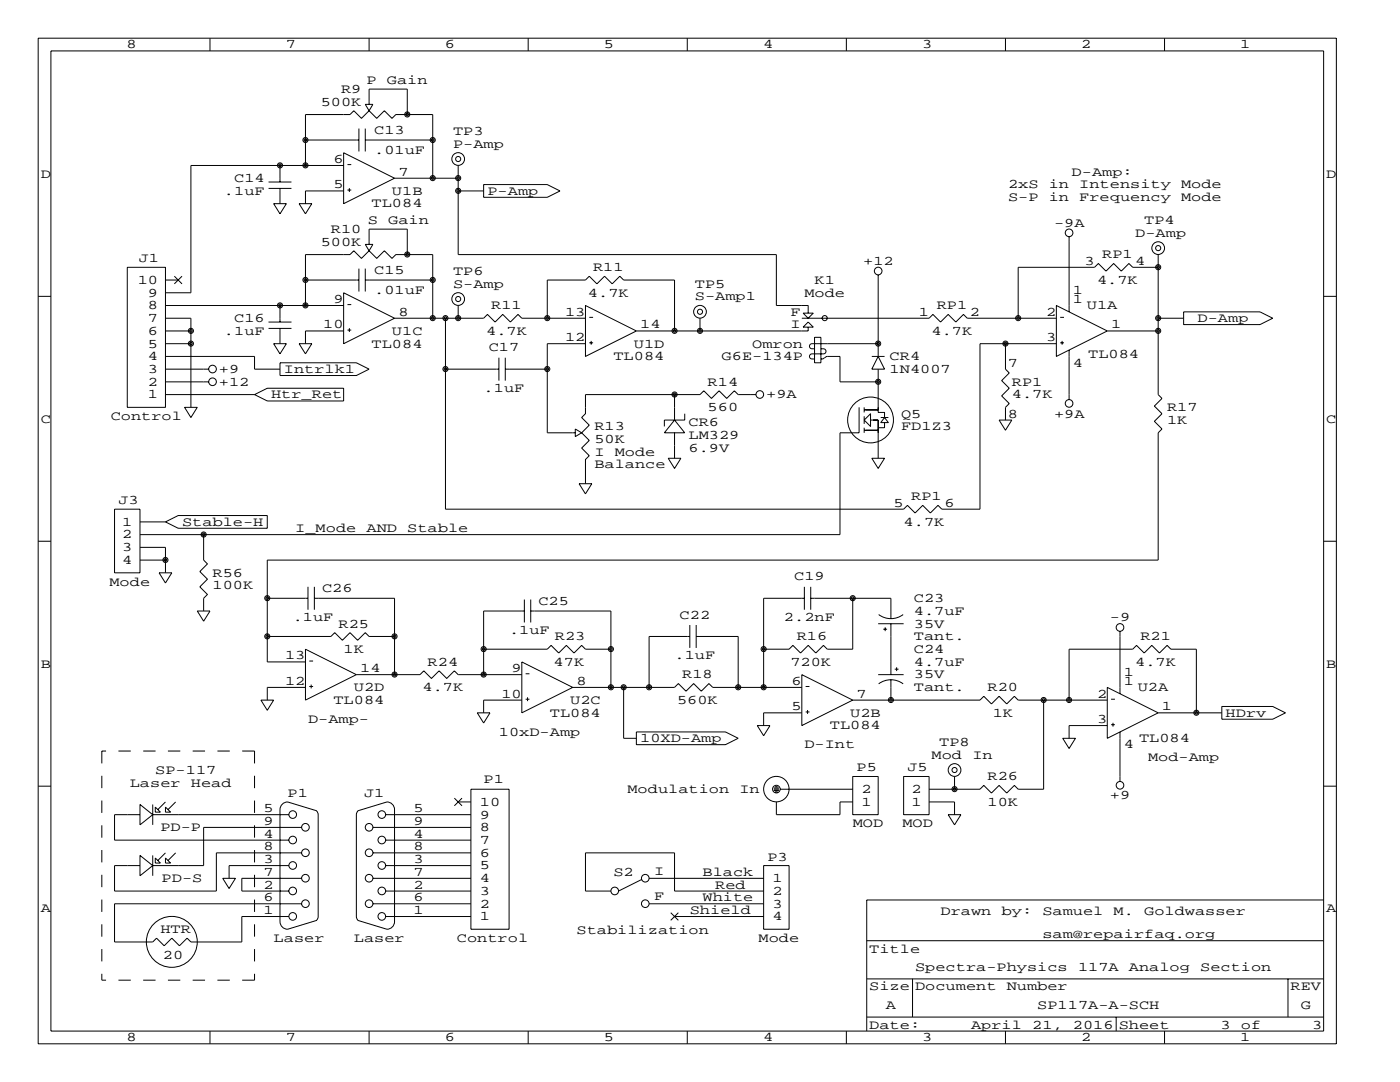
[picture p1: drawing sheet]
<svg xmlns="http://www.w3.org/2000/svg" width="279mm" height="216mm" viewBox="0 0 279 216" stroke-linecap="round" stroke-linejoin="round" font-family="sans-serif">
<g fill="none" stroke="#000" stroke-width=".2">
<path d="M7.6 7.6h259.1v200.7h-259.1zM10.2 10.2h254v195.5h-254zM41.9 7.6v2.6M73.7 7.6v2.6M105.4 7.6v2.6M137.2 7.6v2.6M168.9 7.6v2.6M200.7 7.6v2.6M232.4 7.6v2.6M53.6 36.3h4.6M53.6 37.6h4.6M55.9 33v3.3"/>
<path d="M55.9 37.6v3M61 27.9h10.6M68.6 30.5l10.1 5.1-10.1 5zM68.6 38.1h-7.6v2.5M68.6 33h-30.5v25.4h-5.1M69.3 37.9h.8M69.3 32.8h.8M69.7 37.5v.8M71.6 25.7v4.5M72.9 20.8h1.5l-.7 1.3zM72.9 27.9h13.5M72.9 25.7v4.5"/>
<path d="M73.7 20.8v-3h7.6v5.1M73.7 22.1l-1.6 1.5-1.5-1.5-.8 .8h-8.8v10.1M73.7 22.1l1.5 1.5 1.5-1.5 1.5 1.5 .8-.7h7.4v12.7M78.7 35.6h12.7M91.4 33v17.8h63.5v10.2h6.4v1.5M91.4 38.1h5.1M96.5 36.8h12.7l2.6 1.3-2.6 1.3h-12.7zM7.6 59.1h2.6M25.4 53.3h7.6v28h-7.6zM33 55.9h2.6M34.8 55.1l1.5 1.5M36.3 55.1l-1.5 1.5"/>
<path d="M54.6 40.6h2.5l-1.2 2.1zM59.7 40.6h2.5l-1.2 2.1zM61 55.9h10.6M68.6 58.4l10.1 5.1-10.1 5.1zM71.6 53.6v4.6M72.9 48.8h1.5l-.7 1.2zM72.9 53.6v4.6M72.9 55.9h13.5M73.7 48.8v-3.1h7.6v5.1M73.7 50l-1.6 1.6-1.5-1.6-.8 .8h-8.8v10.2M73.7 50l1.5 1.6 1.5-1.6 1.5 1.6 .8-.8h7.4v12.7M175.3 54.9v16.2"/>
<path d="M213.4 47.2v15M231.1 53.3h-5l-.8-.7-1.5 1.5-1.6-1.5-1.5 1.5-1.5-1.5-.8 .7h-15.2v10.2M231.1 50.8v27.9l.8 .8-1.5 1.5 1.5 1.5-1.5 1.6 1.5 1.5-.8 .8v25.4h-177.8v20.3h7.7M264.2 59.1h2.5M33 63.5h5.1v17.8M33 61h35.6M33 66h5.1M33 68.6h5.1M33 73.7h8.7M33 71.1h17.8v2.6h5.1M33 76.2h8.7M33 78.7h17.8"/>
<path d="M50.8 78.7l2.5-1.2h15.3v2.5h-15.3zM53.6 64.3h4.6M53.6 65.5h4.6M54.6 68.6h2.5l-1.2 2zM55.9 72.4h15.2l2.6 1.3-2.6 1.2h-15.2zM55.9 61v3.3M55.9 65.5v3.1M59.7 68.6h2.5l-1.2 2zM68.6 66h-7.6v2.6M69.3 65.9h.8M69.3 60.8h.8M69.7 65.5v.7"/>
<path d="M78.7 63.5h17.8l.8-.8 1.5 1.6 1.5-1.6 1.6 1.6 1.5-1.6 .7 .8h12.7M88.9 63.5v38.1h91.4l.8-.8 1.5 1.6 1.5-1.6 1.6 1.6 1.5-1.6 .8 .8h7.6v-33h15.2M88.9 73.7h10.7M91.4 61v2.5M99.6 71.4v4.5M100.8 73.7h8.4M100.8 71.4v4.5M109.2 63.5v-7.6h7.6l.8-.8 1.5 1.5 1.5-1.5 1.6 1.5 1.5-1.5 .8 .8h10.1v10.1M116.8 68.6h-7.6v17.8h5.6M116.8 61l10.2 5-10.2 5.1zM117.6 68.4h.8M117.6 63.3h.8"/>
<path d="M118 68v.8M134.6 78.7v5.1M139.7 63.5v2.5M150.9 78.7h-3.6l-.7-.7-1.6 1.5-1.5-1.5-1.5 1.5-1.5-1.5-.8 .7h-22.9v3.8l-.7 .8 1.5 1.5-1.5 1.6M160 63.5h25.4l.8-.8 1.5 1.6 1.5-1.6 1.6 1.6 1.5-1.6 .7 .8h17.8M160.3 62.5h2l-1 1zM160.3 65.3l1-1 1 1zM161.3 65.3v.7h-34.3M162.6 67.3h1.2v5.1h-1.2zM163.8 69.6h.5a.51 .51 0 0 1 .5 .5 .51 .51 0 0 1-.5 .5h-2.2a.51 .51 0 0 0-.6 .5 .51 .51 0 0 0 .6 .5h.5M164.5 71.3l-.2 .3h-.5M164.6 71.4l.5-.3h2.5v5.1h7.7"/>
<path d="M174 71.1h2.5M175.3 68.6h-13.2a.51 .51 0 0 0-.6 .5 .51 .51 0 0 0 .6 .5h.5M175.3 73.7v8.6h1.2v1M175.3 71.1l1.2 2.6h-2.5zM200.7 68.6v5.1l.7 .7-1.5 1.5 1.5 1.6-1.5 1.5 1.5 1.5-.7 .8v2.5M210.8 61l10.2 5-10.2 5.1zM211.6 68.4h.7M211.6 63.3h.7M212 68v.8M213.4 69.8v10M221 66h10.1M231.1 63.5h5.1"/>
<path d="M236.2 62.2h15.3l2.5 1.3-2.5 1.3h-15.3zM36.8 81.3h2.6l-1.3 2zM114.8 85.6l1.3 .8-1.3 .7zM115.6 96.5h2.5l-1.3 2.1zM116.1 86.4l1.5 1.5-1.5 1.5 1.5 1.5-.8 .8v4.8M133.3 91.4h2.6l-1.3 2.1zM134.6 86.4v5M134.6 83.8l2.1 2.6h-4.1zM136.7 82.5v1.3h-4.1v1.3M171.4 81.3v5.1h-3.8v20.3h-139.7M172.5 81.8h2.8M172.5 85.9h2.8"/>
<path d="M172.5 83.8l1.2-1.3v2.6zM172.5 81.3v1M172.5 83.1v1.5M172.5 85.3v1.1M173.7 83.8h1.6v7.6M174 91.4h2.5l-1.2 2.1zM175.8 83.3h1.5M176.5 84.3v1h-1.2M176.5 83.3l.8 1h-1.5zM199.4 83.8h2.5l-1.2 2.1zM7.6 108h2.6M22.9 101.6h5v12.7h-5z"/>
<path d="M27.9 109.2h5.1v5.1M27.9 111.8h5.1M27.9 104.1h5.1M31.7 114.3h2.6l-1.3 2zM33 104.1l2.6-1.2h17.7v2.5h-17.7zM40.6 106.7v5.1l.8 .7-1.5 1.5 1.5 1.6-1.5 1.5 1.5 1.5-.8 .8v2.5M53.3 119.4h8.2M61.5 117.1v4.6M62.7 119.4h16v15.2M62.7 117.1v4.6M104.6 119.6v4.6M105.9 119.6v4.6"/>
<path d="M160.5 119.4h-8.1v17.8M160.5 117.1v4.6M161.8 119.4h16v4M161.8 117.1v4.6M170.2 119.4v10.1h-5.1l-.8-.7-1.5 1.5-1.5-1.5-1.5 1.5-1.6-1.5-.7 .7h-5.1M264.2 108h2.5M39.4 121.9h2.5l-1.3 2.1zM52.1 139.7h2.5l-1.3 2zM53.3 127h12.7l.8-.8 1.5 1.6 1.5-1.6 1.6 1.6 1.5-1.6 .8 .8h5M61 137.2h-7.7v2.5M61 129.5l10.1 5.1-10.1 5.1zM61.7 137h.8"/>
<path d="M61.7 131.9h.8M62.1 136.6v.8M71.1 134.6h12.7l.8-.7 1.5 1.5 1.5-1.5 1.6 1.5 1.5-1.5 .7 .7h12.7M96.5 129.5h12.7l.8-.7 1.5 1.5 1.5-1.5 1.6 1.5 1.5-1.5 .7 .7h5.1M104.1 139.7h-7.6v2.5M104.1 132.1l10.2 5.1-10.2 5zM104.6 121.9h-8.1v12.7M104.9 139.5h.8M104.9 134.4h.8M105.3 139.1v.8M105.9 121.9h16v15.3M114.3 137.2h20.3l.8-.8 1.5 1.5 1.5-1.5 1.6 1.5 1.5-1.5 .7 .8h17.8"/>
<path d="M124.5 137.2v10.1h2.5M137.7 127h-8.2v10.2M137.7 124.7v4.6M138.9 127h8.4v10.2M138.9 124.7v4.6M160 134.6l10.2 5.1-10.2 5.1zM160.8 137h.7M170.2 139.7h25.4l.7-.8 1.6 1.6 1.5-1.6 1.5 1.6 1.5-1.6 .8 .8h17.8M175.3 124.5h5M175.3 134.6h5M175.4 122.6a4.1 4.1 0 0 0 4.8 0M175.4 136.5a4.1 4.1 0 0 1 4.8 0"/>
<path d="M176.3 125.6h.7M176.7 125.2v.7M177.8 124.5v10.1M177.8 135.6v4.1M178.6 133.5h.7M178.9 133.1v.8M208.3 139.7v17.8h-5.1l-.8-.8-1.5 1.5-1.5-1.5-1.5 1.5-1.6-1.5-.7 .8h-10.2M213.4 139.7v-10.2h12.7l.7-.7 1.5 1.5 1.6-1.5 1.5 1.5 1.5-1.5 .8 .7h5.1v12.7M221 137.2l10.1 5-10.1 5.1zM221.7 139.5h.8M223.5 126v12.4M7.6 156.9h2.6"/>
<path d="M90.7 159.3l1.5 1.5M92.2 159.3l-1.5 1.5M94 157.5h7.6v27.9h-7.6zM95.2 142.2h2.6l-1.3 2.1zM127 146h17.8l2.5 1.3-2.5 1.3h-17.8zM151.1 144.8h2.6l-1.3 2zM154.4 157.5h1M154.4 157.2h1M154.4 157.7h1M154.7 157h.5M154.7 158h.5M155.7 157.5h14.5"/>
<path d="M160 142.2h-7.6v2.6M160.8 142.1h.7M161.2 141.7v.7M170.2 154.9h5.1v7.7h-5.1zM180.3 154.9h5.1v7.7h-5.1zM190.5 154.9v2.6M212.1 147.3h2.5l-1.2 2.1zM221 144.8h-7.6v2.5M221.7 144.6h.8M222.1 144.2v.8M223.5 146v10M231.1 142.2h12.7"/>
<path d="M243.8 141h10.2l2.5 1.2-2.5 1.3h-10.2zM264.2 156.9h2.5M27.9 160.5l2.6 2.1-2.6 2zM27.9 170.7l2.6 2-2.6 2.1zM27.9 162.6h-5v5h34.8M30.5 162.6h27.2M30.5 160.5v4.1M30.5 170.7v4.1M31 161l1 1.1h-1zM31 171.2l1 1h-1zM33 161l1 1.1h-1zM33 171.2l1 1h-1z"/>
<path d="M33 160l-1.5 1.5M33 170.2l-1.5 1.5M35.1 170.2l-1.6 1.5M35.1 160l-1.6 1.5M44.4 175.3h2.6l-1.3 2zM57.7 172.7h-12v2.6M60.2 170.2h-17v7.6h-20.3v-5.1h5M60.2 175.3h-11.9v2.5h9.4M60.2 165.1h-19.6v7.6h-10.1M63.2 161.8l.3 .8v20.3l-.3 .7M63.2 161.8l-5.8-1.8a1.52 1.52 0 0 0-1.5 1.5v22.4a1.52 1.52 0 0 0 1.5 1.5l5.8-1.8M71.4 161.8l5.8-1.8a1.52 1.52 0 0 1 1.5 1.5v22.4a1.52 1.52 0 0 1-1.5 1.5l-5.8-1.8"/>
<path d="M71.4 161.8l-.3 .8v20.3l.3 .7M74.4 175.3h19.6M74.4 170.2h19.6M74.4 165.1h19.6M77 162.6h17M77 177.8h17M77 172.7h17M77 167.6h17M91.4 160h2.6M121.9 177.8h-5.1v-7.6h17.8v7.6h17.8M128 175.5l-4.6 2.3M129.5 175.3h22.9"/>
<path d="M152.4 172.7h5.1v12.7h-5.1zM154.9 160v2.6h12.7v-2.6h2.6M185.4 160h5.1v2.6M189.2 162.6h2.6l-1.3 2zM264.2 179.6h-91.2v26.1M60.2 180.3h-37.3v7.7h7.6l.7-.8 1.6 1.5 1.5-1.5 1.5 1.5 1.5-1.5 .8 .8h10.2v-5.1h9.4M74.4 180.3h19.6M77 182.9h17M129.5 180.3h22.9M133.9 182.1l1.5 1.5M134.6 182.9h17.8M135.4 182.1l-1.5 1.5"/>
<path d="M173 195.3h91.2M173 187.7h91.2M182.1 195.3v7.6M257 195.3v7.6M41.9 205.7v2.6M73.7 205.7v2.6M105.4 205.7v2.6M137.2 205.7v2.6M168.9 205.7v2.6M173 202.9h91.2M200.7 205.7v2.6M222.8 202.9v2.8"/>
<path d="M232.4 205.7v2.6"/>
<circle cx="55.9" cy="33" r=".51"/>
<circle cx="55.9" cy="33" r=".25"/>
<circle cx="61" cy="33" r=".51"/>
<circle cx="61" cy="27.9" r=".51"/>
<circle cx="61" cy="33" r=".25"/>
<circle cx="61" cy="27.9" r=".25"/>
<circle cx="81.3" cy="22.8" r=".51"/>
<circle cx="81.3" cy="22.8" r=".25"/>
<circle cx="86.4" cy="27.9" r=".51"/>
<circle cx="86.4" cy="35.5" r=".51"/>
<circle cx="86.4" cy="35.5" r=".25"/>
<circle cx="86.4" cy="27.9" r=".25"/>
<circle cx="91.4" cy="31.7" r="1.27"/>
<circle cx="91.4" cy="38.1" r=".51"/>
<circle cx="91.4" cy="31.7" r=".51"/>
<circle cx="91.4" cy="35.5" r=".51"/>
<circle cx="91.4" cy="35.5" r=".25"/>
<circle cx="91.4" cy="38.1" r=".25"/>
<circle cx="61" cy="55.9" r=".51"/>
<circle cx="61" cy="55.9" r=".25"/>
<circle cx="81.3" cy="50.8" r=".51"/>
<circle cx="81.3" cy="50.8" r=".25"/>
<circle cx="86.4" cy="55.9" r=".51"/>
<circle cx="86.4" cy="55.9" r=".25"/>
<circle cx="91.4" cy="59.7" r="1.27"/>
<circle cx="91.4" cy="59.7" r=".51"/>
<circle cx="175.3" cy="54.1" r=".76"/>
<circle cx="213.4" cy="46.5" r=".76"/>
<circle cx="231.1" cy="49.5" r="1.27"/>
<circle cx="231.1" cy="53.3" r=".51"/>
<circle cx="231.1" cy="49.5" r=".51"/>
<circle cx="231.1" cy="53.3" r=".25"/>
<circle cx="38.1" cy="66" r=".51"/>
<circle cx="38.1" cy="68.6" r=".51"/>
<circle cx="38.1" cy="66" r=".25"/>
<circle cx="38.1" cy="68.6" r=".25"/>
<circle cx="42.4" cy="76.2" r=".76"/>
<circle cx="42.4" cy="73.6" r=".76"/>
<circle cx="55.9" cy="60.9" r=".51"/>
<circle cx="55.9" cy="60.9" r=".25"/>
<circle cx="61" cy="60.9" r=".51"/>
<circle cx="61" cy="60.9" r=".25"/>
<circle cx="86.4" cy="63.5" r=".51"/>
<circle cx="86.4" cy="63.5" r=".25"/>
<circle cx="88.9" cy="63.5" r=".51"/>
<circle cx="88.9" cy="73.6" r=".51"/>
<circle cx="88.9" cy="63.5" r=".25"/>
<circle cx="88.9" cy="73.6" r=".25"/>
<circle cx="91.4" cy="63.5" r=".51"/>
<circle cx="91.4" cy="63.5" r=".25"/>
<circle cx="109.2" cy="63.5" r=".51"/>
<circle cx="109.2" cy="73.6" r=".51"/>
<circle cx="109.2" cy="63.5" r=".25"/>
<circle cx="109.2" cy="73.6" r=".25"/>
<circle cx="134.6" cy="66" r=".51"/>
<circle cx="134.6" cy="78.7" r=".51"/>
<circle cx="134.6" cy="66" r=".25"/>
<circle cx="134.6" cy="78.7" r=".25"/>
<circle cx="139.7" cy="62.2" r="1.27"/>
<circle cx="139.7" cy="62.2" r=".51"/>
<circle cx="139.7" cy="66" r=".51"/>
<circle cx="139.7" cy="66" r=".25"/>
<circle cx="151.6" cy="78.7" r=".76"/>
<circle cx="164.6" cy="63.5" r=".51"/>
<circle cx="175.3" cy="68.6" r=".51"/>
<circle cx="175.3" cy="76.2" r=".51"/>
<circle cx="175.3" cy="68.6" r=".25"/>
<circle cx="175.3" cy="76.2" r=".25"/>
<circle cx="200.7" cy="68.6" r=".51"/>
<circle cx="200.7" cy="68.6" r=".25"/>
<circle cx="203.2" cy="63.5" r=".51"/>
<circle cx="203.2" cy="63.5" r=".25"/>
<circle cx="231.1" cy="66" r=".51"/>
<circle cx="231.1" cy="63.5" r=".51"/>
<circle cx="231.1" cy="66" r=".25"/>
<circle cx="231.1" cy="63.5" r=".25"/>
<circle cx="173.7" cy="83.8" r="4.6"/>
<circle cx="213.4" cy="80.5" r=".76"/>
<circle cx="33" cy="111.7" r=".51"/>
<circle cx="33" cy="111.7" r=".25"/>
<circle cx="40.6" cy="106.7" r=".51"/>
<circle cx="40.6" cy="106.7" r=".25"/>
<circle cx="53.3" cy="119.4" r=".51"/>
<circle cx="53.3" cy="119.4" r=".25"/>
<circle cx="170.2" cy="119.4" r=".51"/>
<circle cx="170.2" cy="119.4" r=".25"/>
<circle cx="53.3" cy="127" r=".51"/>
<circle cx="53.3" cy="127" r=".25"/>
<circle cx="78.7" cy="134.6" r=".51"/>
<circle cx="78.7" cy="127" r=".51"/>
<circle cx="78.7" cy="134.6" r=".25"/>
<circle cx="78.7" cy="127" r=".25"/>
<circle cx="96.5" cy="134.6" r=".51"/>
<circle cx="96.5" cy="129.5" r=".51"/>
<circle cx="96.5" cy="134.6" r=".25"/>
<circle cx="96.5" cy="129.5" r=".25"/>
<circle cx="121.9" cy="137.1" r=".51"/>
<circle cx="121.9" cy="129.5" r=".51"/>
<circle cx="121.9" cy="137.1" r=".25"/>
<circle cx="121.9" cy="129.5" r=".25"/>
<circle cx="124.5" cy="137.1" r=".51"/>
<circle cx="124.5" cy="137.1" r=".25"/>
<circle cx="129.5" cy="137.1" r=".51"/>
<circle cx="129.5" cy="137.1" r=".25"/>
<circle cx="147.3" cy="137.1" r=".51"/>
<circle cx="147.3" cy="137.1" r=".25"/>
<circle cx="152.4" cy="137.1" r=".51"/>
<circle cx="152.4" cy="129.5" r=".51"/>
<circle cx="152.4" cy="137.1" r=".25"/>
<circle cx="152.4" cy="129.5" r=".25"/>
<circle cx="177.8" cy="139.7" r=".51"/>
<circle cx="177.8" cy="139.7" r=".25"/>
<circle cx="208.3" cy="139.7" r=".51"/>
<circle cx="208.3" cy="139.7" r=".25"/>
<circle cx="213.4" cy="139.7" r=".51"/>
<circle cx="213.4" cy="139.7" r=".25"/>
<circle cx="223.5" cy="125.2" r=".76"/>
<circle cx="154.9" cy="157.5" r=".76"/>
<circle cx="154.9" cy="157.5" r="2.54"/>
<circle cx="190.5" cy="153.6" r="1.27"/>
<circle cx="190.5" cy="157.5" r=".51"/>
<circle cx="190.5" cy="153.6" r=".51"/>
<circle cx="190.5" cy="157.5" r=".25"/>
<circle cx="223.5" cy="156.7" r=".76"/>
<circle cx="238.8" cy="142.2" r=".51"/>
<circle cx="238.8" cy="142.2" r=".25"/>
<circle cx="58.4" cy="162.5" r=".76"/>
<circle cx="58.4" cy="177.8" r=".76"/>
<circle cx="58.4" cy="172.7" r=".76"/>
<circle cx="58.4" cy="167.6" r=".76"/>
<circle cx="61" cy="170.2" r=".76"/>
<circle cx="61" cy="175.2" r=".76"/>
<circle cx="61" cy="165.1" r=".76"/>
<circle cx="73.7" cy="170.2" r=".76"/>
<circle cx="73.7" cy="175.2" r=".76"/>
<circle cx="73.7" cy="165.1" r=".76"/>
<circle cx="76.2" cy="162.5" r=".76"/>
<circle cx="76.2" cy="172.7" r=".76"/>
<circle cx="76.2" cy="177.8" r=".76"/>
<circle cx="76.2" cy="167.6" r=".76"/>
<circle cx="122.7" cy="177.8" r=".76"/>
<circle cx="128.8" cy="175.2" r=".76"/>
<circle cx="34.3" cy="187.9" r="5.1"/>
<circle cx="58.4" cy="182.9" r=".76"/>
<circle cx="61" cy="180.3" r=".76"/>
<circle cx="73.7" cy="180.3" r=".76"/>
<circle cx="76.2" cy="182.9" r=".76"/>
<circle cx="128.8" cy="180.3" r=".76"/>
</g>
<path d="M20.3 149.9v45.7M50.8 149.9h-30.5M50.8 149.9v45.7M50.8 195.6h-30.5" fill="none" stroke="#000" stroke-width=".2" stroke-dasharray="2.5" stroke-linecap="butt"/>
<g font-size="2.6">
<text x="25.3" y="9.7">8</text>
<text x="57" y="9.7">7</text>
<text x="88.8" y="9.7">6</text>
<text x="120.5" y="9.7">5</text>
<text x="152.3" y="9.7">4</text>
<text x="184" y="9.7">3</text>
<text x="215.8" y="9.7">2</text>
<text x="247.5" y="9.7">1</text>
<text x="73.2" y="16.8">P</text>
<text x="77.2" y="16.8">Gain</text>
<text x="64" y="21.1">500K</text>
<text x="68.1" y="18.5">R9</text>
<text x="74.7" y="26.7">C13</text>
<text x="90.4" y="26.9">TP3</text>
<text x="90.4" y="29.5">P-Amp</text>
<text x="8.1" y="35.5">D</text>
<text x="66.5" y="32.5">6</text>
<text x="74.7" y="30.7">.01uF</text>
<text x="79.5" y="35.1">7</text>
<text x="213.9" y="35.1">D-Amp:</text>
<text x="264.7" y="35.5">D</text>
<text x="44.7" y="38.9">.1uF</text>
<text x="46.7" y="36.3">C14</text>
<text x="66.5" y="37.6">5</text>
<text x="74.2" y="41.4">TL084</text>
<text x="78.2" y="38.9">U1B</text>
<text x="97.3" y="38.9">P-Amp</text>
<text x="201.2" y="40.1">S-P</text>
<text x="201.2" y="37.6">2xS</text>
<text x="209.3" y="40.1">in</text>
<text x="209.3" y="37.6">in</text>
<text x="215.4" y="40.1">Frequency</text>
<text x="215.4" y="37.6">Intensity</text>
<text x="235.7" y="40.1">Mode</text>
<text x="235.7" y="37.6">Mode</text>
<text x="66" y="46.5">R10</text>
<text x="73.4" y="44.7">S</text>
<text x="77.5" y="44.7">Gain</text>
<text x="210.4" y="45.2">-9A</text>
<text x="226.6" y="47.2">D-Amp</text>
<text x="228.3" y="44.7">TP4</text>
<text x="27.7" y="52.3">J1</text>
<text x="64" y="49">500K</text>
<text x="172.3" y="52.8">+12</text>
<text x="216.4" y="52.8">3</text>
<text x="220" y="51.6">RP1</text>
<text x="226.6" y="52.8">4</text>
<text x="27.5" y="56.6">10</text>
<text x="29.5" y="59.2">9</text>
<text x="74.7" y="54.6">C15</text>
<text x="74.7" y="58.7">.01uF</text>
<text x="90.4" y="54.9">TP6</text>
<text x="90.4" y="57.4">S-Amp</text>
<text x="117.3" y="59.2">4.7K</text>
<text x="118.4" y="54.1">R11</text>
<text x="138.7" y="57.4">TP5</text>
<text x="138.7" y="59.9">S-Amp1</text>
<text x="160.5" y="59.2">Mode</text>
<text x="162.6" y="56.6">K1</text>
<text x="214.1" y="58.7">1</text>
<text x="218.9" y="56.6">4.7K</text>
<text x="29.5" y="64.3">7</text>
<text x="29.5" y="61.7">8</text>
<text x="46.7" y="64.3">C16</text>
<text x="64.5" y="65.5">10</text>
<text x="66.5" y="60.5">9</text>
<text x="79.5" y="63">8</text>
<text x="98" y="61.7">R11</text>
<text x="112.8" y="63">13</text>
<text x="127.8" y="65.5">14</text>
<text x="157.7" y="63">F</text>
<text x="157.7" y="65.5">I</text>
<text x="183.4" y="63">1</text>
<text x="186.9" y="61.7">RP1</text>
<text x="193.5" y="63">2</text>
<text x="208.8" y="63">2</text>
<text x="214.1" y="60.5">1</text>
<text x="216.9" y="61.7">U1A</text>
<text x="221.7" y="65.5">1</text>
<text x="239" y="64.3">D-Amp</text>
<text x="29.5" y="71.9">4</text>
<text x="29.5" y="69.3">5</text>
<text x="29.5" y="66.8">6</text>
<text x="44.7" y="66.8">.1uF</text>
<text x="74.2" y="69.3">TL084</text>
<text x="78.2" y="66.8">U1C</text>
<text x="97" y="66.8">4.7K</text>
<text x="97.5" y="70.1">C17</text>
<text x="112.8" y="68.1">12</text>
<text x="122.4" y="71.9">TL084</text>
<text x="126.5" y="69.3">U1D</text>
<text x="144" y="71.9">G6E-134P</text>
<text x="150.1" y="69.3">Omron</text>
<text x="177.5" y="71.9">CR4</text>
<text x="185.9" y="66.8">4.7K</text>
<text x="208.8" y="68.1">3</text>
<text x="217.2" y="71.4">TL084</text>
<text x="29.5" y="77">2</text>
<text x="29.5" y="74.4">3</text>
<text x="43.7" y="74.4">+9</text>
<text x="43.7" y="77">+12</text>
<text x="56.6" y="74.4">Intrlk1</text>
<text x="141.2" y="77">R14</text>
<text x="177.5" y="74.4">1N4007</text>
<text x="201.2" y="73.2">7</text>
<text x="201.9" y="77">RP1</text>
<text x="214.1" y="73.2">4</text>
<text x="22.1" y="83.8">Control</text>
<text x="29.5" y="79.5">1</text>
<text x="54.1" y="79.5">Htr_Ret</text>
<text x="96.5" y="78.2">.1uF</text>
<text x="141.2" y="82">560</text>
<text x="152.9" y="79.5">+9A</text>
<text x="179.8" y="83.3">Q5</text>
<text x="201.2" y="83.3">8</text>
<text x="201.9" y="79.5">4.7K</text>
<text x="210.4" y="83.3">+9A</text>
<text x="232.9" y="82">R17</text>
<text x="8.1" y="84.3">C</text>
<text x="118.6" y="85.9">R13</text>
<text x="118.6" y="88.4">50K</text>
<text x="137.4" y="85.1">CR6</text>
<text x="137.4" y="87.6">LM329</text>
<text x="179.8" y="85.9">FD1Z3</text>
<text x="232.9" y="84.6">1K</text>
<text x="264.7" y="84.3">C</text>
<text x="118.6" y="90.9">I</text>
<text x="118.6" y="93.5">Balance</text>
<text x="122.7" y="90.9">Mode</text>
<text x="137.4" y="90.2">6.9V</text>
<text x="23.6" y="100.6">J3</text>
<text x="178.3" y="101.1">5</text>
<text x="181.9" y="99.8">RP1</text>
<text x="188.5" y="101.1">6</text>
<text x="24.4" y="104.9">1</text>
<text x="24.4" y="107.4">2</text>
<text x="36.3" y="104.9">Stable-H</text>
<text x="58.9" y="106.2">I_Mode</text>
<text x="73.2" y="106.2">AND</text>
<text x="81.3" y="106.2">Stable</text>
<text x="180.3" y="104.9">4.7K</text>
<text x="24.4" y="110">3</text>
<text x="24.4" y="112.5">4</text>
<text x="21.8" y="116.8">Mode</text>
<text x="42.4" y="115.1">R56</text>
<text x="42.4" y="117.6">100K</text>
<text x="64.3" y="118.1">C26</text>
<text x="158.5" y="115.8">C19</text>
<text x="58.4" y="124">.1uF</text>
<text x="67.6" y="125.2">R25</text>
<text x="107.4" y="120.6">C25</text>
<text x="135.6" y="123.4">C22</text>
<text x="156.5" y="124">2.2nF</text>
<text x="182.4" y="120.1">C23</text>
<text x="182.4" y="122.7">4.7uF</text>
<text x="182.4" y="125.2">35V</text>
<text x="221.5" y="124">-9</text>
<text x="56.9" y="131.6">13</text>
<text x="68.6" y="130.3">1K</text>
<text x="101.6" y="126.5">.1uF</text>
<text x="110.7" y="127.8">R23</text>
<text x="134.6" y="131.6">.1uF</text>
<text x="159" y="127.8">R16</text>
<text x="182.4" y="127.8">Tant.</text>
<text x="182.4" y="130.3">C24</text>
<text x="227.6" y="127.8">R21</text>
<text x="8.1" y="133.2">B</text>
<text x="56.9" y="136.7">12</text>
<text x="70.6" y="137.9">U2D</text>
<text x="71.9" y="134.1">14</text>
<text x="84.3" y="137.9">4.7K</text>
<text x="85.3" y="132.8">R24</text>
<text x="102.1" y="134.1">9</text>
<text x="110.5" y="132.8">47K</text>
<text x="115.1" y="136.7">8</text>
<text x="136.1" y="135.4">R18</text>
<text x="157.7" y="132.8">720K</text>
<text x="158" y="136.7">6</text>
<text x="182.4" y="132.8">4.7uF</text>
<text x="182.4" y="135.4">35V</text>
<text x="182.4" y="137.9">Tant.</text>
<text x="197.1" y="137.9">R20</text>
<text x="224.3" y="134.9">1</text>
<text x="224.3" y="136.7">1</text>
<text x="226.6" y="132.8">4.7K</text>
<text x="227.1" y="137.9">U2A</text>
<text x="264.7" y="133.2">B</text>
<text x="66.5" y="140.5">TL084</text>
<text x="100.1" y="139.2">10</text>
<text x="109.7" y="143">TL084</text>
<text x="113.8" y="140.5">U2C</text>
<text x="135.1" y="140.5">560K</text>
<text x="158" y="141.7">5</text>
<text x="169.7" y="143">U2B</text>
<text x="170.9" y="139.2">7</text>
<text x="198.1" y="143">1K</text>
<text x="218.9" y="139.2">2</text>
<text x="231.9" y="141.7">1</text>
<text x="244.6" y="143">HDrv</text>
<text x="61.5" y="144.3">D-Amp-</text>
<text x="99.6" y="146.8">10xD-Amp</text>
<text x="127.8" y="148.1">10XD-Amp</text>
<text x="160.5" y="149.4">D-Int</text>
<text x="165.6" y="145.5">TL084</text>
<text x="187.5" y="148.8">TP8</text>
<text x="218.9" y="144.3">3</text>
<text x="224.3" y="149.4">4</text>
<text x="227.3" y="148.1">TL084</text>
<text x="31" y="154.4">SP-117</text>
<text x="170.9" y="153.9">P5</text>
<text x="181.1" y="153.9">J5</text>
<text x="185.9" y="151.4">Mod</text>
<text x="194.1" y="151.4">In</text>
<text x="197.1" y="155.7">R26</text>
<text x="229.1" y="151.9">Mod-Amp</text>
<text x="25.9" y="157">Laser</text>
<text x="38.1" y="157">Head</text>
<text x="57.4" y="159">P1</text>
<text x="72.6" y="159">J1</text>
<text x="95.8" y="160.8">10</text>
<text x="96.5" y="156.2">P1</text>
<text x="125.2" y="158.2">Modulation</text>
<text x="147.6" y="158.2">In</text>
<text x="172" y="160.8">1</text>
<text x="172" y="158.2">2</text>
<text x="181.9" y="160.8">1</text>
<text x="181.9" y="158.2">2</text>
<text x="197.1" y="160.8">10K</text>
<text x="221.5" y="159.5">+9</text>
<text x="32" y="165.9">PD-P</text>
<text x="52.6" y="167.1">4</text>
<text x="52.6" y="164.6">9</text>
<text x="52.6" y="162.1">5</text>
<text x="82.5" y="167.1">4</text>
<text x="82.5" y="164.6">9</text>
<text x="82.5" y="162.1">5</text>
<text x="95.8" y="165.9">8</text>
<text x="95.8" y="163.3">9</text>
<text x="170.2" y="165.1">MOD</text>
<text x="180.1" y="165.1">MOD</text>
<text x="52.6" y="172.2">3</text>
<text x="52.6" y="169.7">8</text>
<text x="82.5" y="172.2">3</text>
<text x="82.5" y="169.7">8</text>
<text x="95.8" y="173.5">5</text>
<text x="95.8" y="170.9">6</text>
<text x="95.8" y="168.4">7</text>
<text x="153.2" y="171.7">P3</text>
<text x="32.3" y="176">PD-S</text>
<text x="52.6" y="179.8">6</text>
<text x="52.6" y="177.3">2</text>
<text x="52.6" y="174.8">7</text>
<text x="82.5" y="179.8">6</text>
<text x="82.5" y="177.3">2</text>
<text x="82.5" y="174.8">7</text>
<text x="95.8" y="178.6">3</text>
<text x="95.8" y="176">4</text>
<text x="122.4" y="174.8">S2</text>
<text x="130.6" y="174.5">I</text>
<text x="130.6" y="179.6">F</text>
<text x="140.2" y="174.8">Black</text>
<text x="140.2" y="179.8">White</text>
<text x="142.7" y="177.3">Red</text>
<text x="154.2" y="176">1</text>
<text x="154.2" y="178.6">2</text>
<text x="8.1" y="182.1">A</text>
<text x="52.6" y="182.4">1</text>
<text x="82.5" y="182.4">1</text>
<text x="95.8" y="183.6">1</text>
<text x="95.8" y="181.1">2</text>
<text x="137.7" y="182.4">Shield</text>
<text x="154.2" y="181.1">3</text>
<text x="154.2" y="183.6">4</text>
<text x="187.7" y="182.6">Drawn</text>
<text x="199.9" y="182.6">by:</text>
<text x="208" y="182.6">Samuel</text>
<text x="222.2" y="182.6">M.</text>
<text x="228.3" y="182.6">Goldwasser</text>
<text x="264.7" y="182.1">A</text>
<text x="32" y="186.2">HTR</text>
<text x="32.5" y="191.3">20</text>
<text x="54.6" y="188">Laser</text>
<text x="70.6" y="188">Laser</text>
<text x="91.2" y="188">Control</text>
<text x="115.1" y="186.4">Stabilization</text>
<text x="151.4" y="188">Mode</text>
<text x="173.5" y="190.2">Title</text>
<text x="208" y="187.2">sam@repairfaq.org</text>
<text x="173.5" y="197.6">Size Document</text>
<text x="182.6" y="193.8">Spectra-Physics</text>
<text x="200.9" y="197.6">Number</text>
<text x="215.1" y="193.8">117A</text>
<text x="225.3" y="193.8">Analog</text>
<text x="239.5" y="193.8">Section</text>
<text x="257.6" y="197.6">REV</text>
<text x="176.8" y="201.4">A</text>
<text x="207" y="201.4">SP117A-A-SCH</text>
<text x="259.6" y="201.4">G</text>
<text x="25.3" y="207.8">8</text>
<text x="57" y="207.8">7</text>
<text x="88.8" y="207.8">6</text>
<text x="120.5" y="207.8">5</text>
<text x="152.3" y="207.8">4</text>
<text x="173.5" y="205.2">Date:</text>
<text x="184" y="207.8">3</text>
<text x="193.8" y="205.2">April</text>
<text x="206" y="205.2">21,</text>
<text x="214.1" y="205.2">2016 Sheet</text>
<text x="215.8" y="207.8">2</text>
<text x="243.6" y="205.2">3</text>
<text x="247.5" y="207.8">1</text>
<text x="247.7" y="205.2">of</text>
<text x="261.9" y="205.2">3</text>
</g>
</svg>
